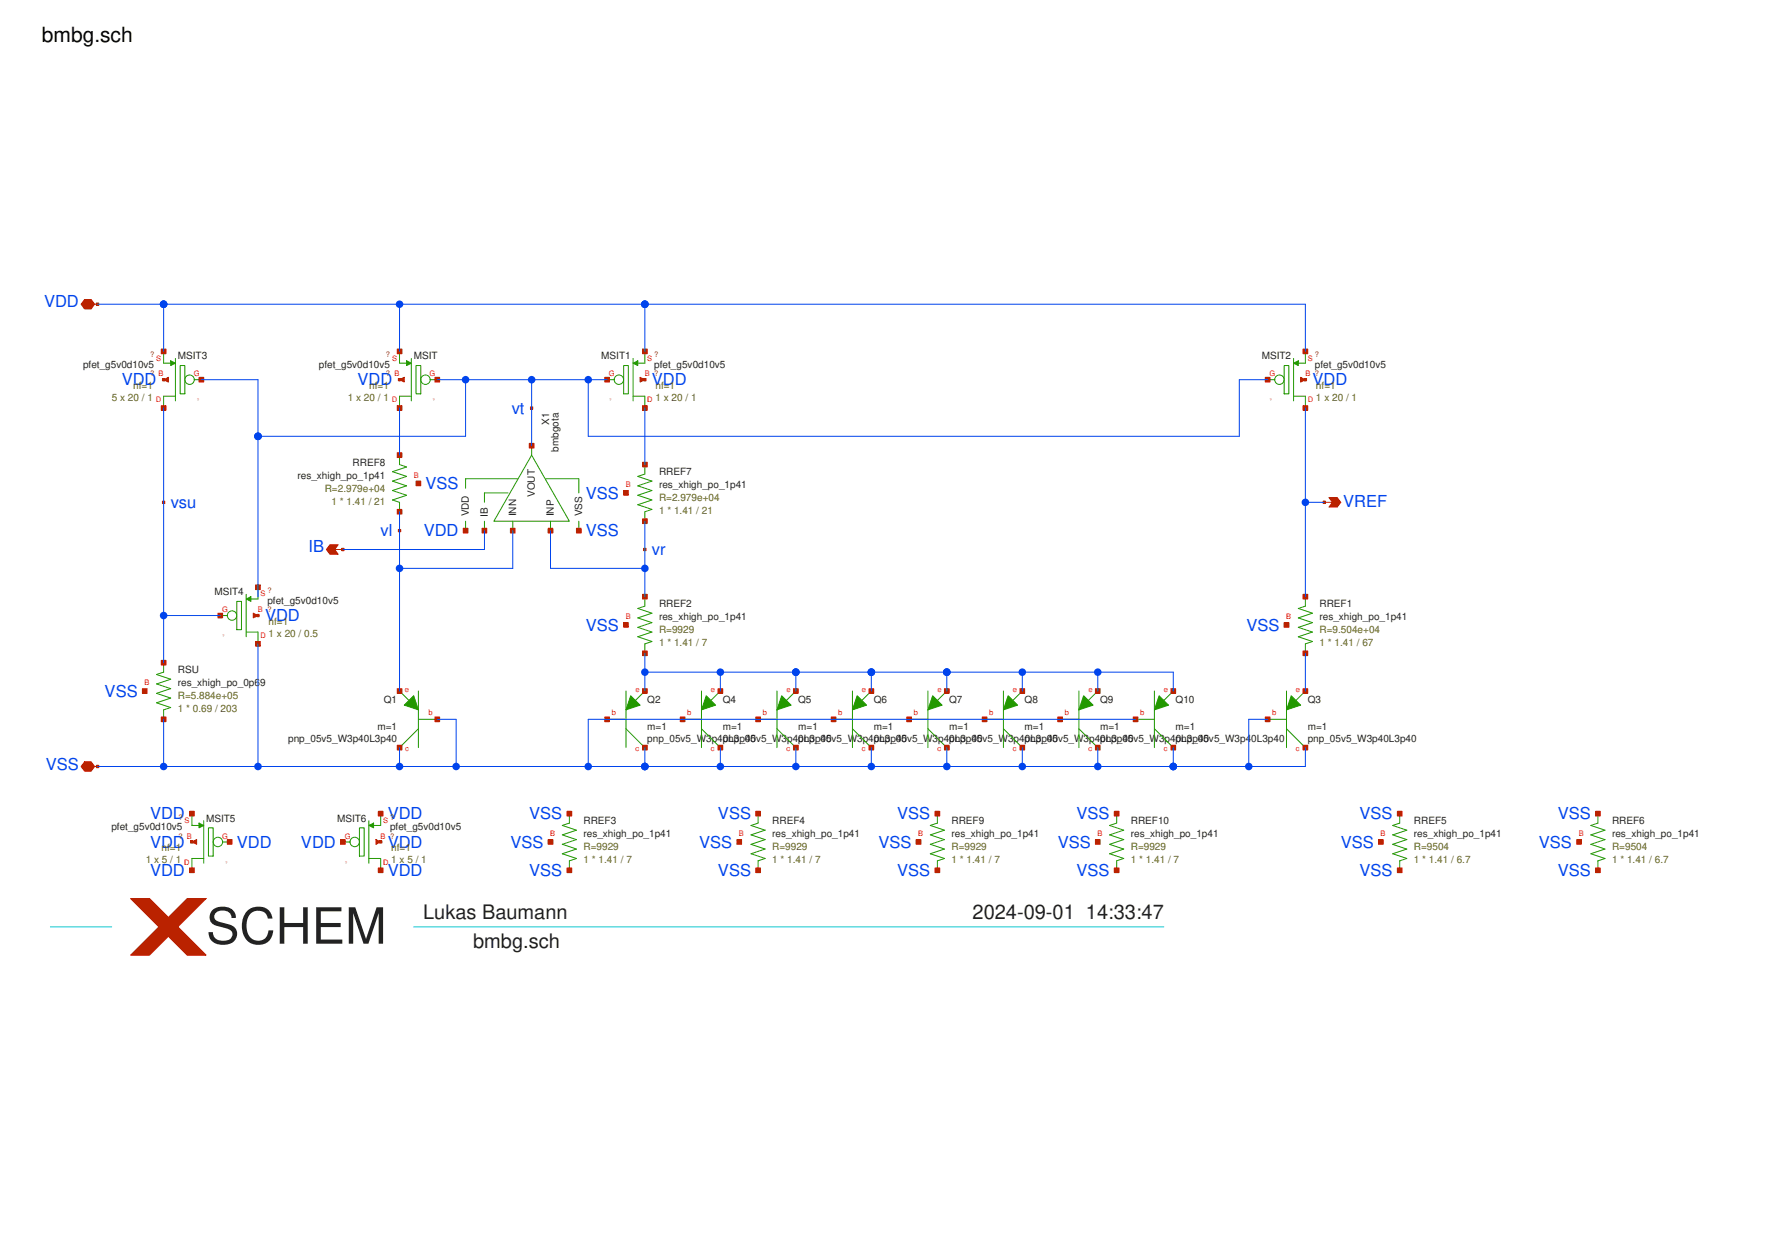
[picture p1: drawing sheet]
<svg xmlns="http://www.w3.org/2000/svg" width="297mm" height="210mm" viewBox="0 0 297 210" stroke-linecap="round" stroke-linejoin="round" font-family="sans-serif">
<path d="M67.2 59.1v2h1.2M69.2 66.7h-2v2M69.2 60.3v7.2M72.4 63.9h1.2" fill="none" stroke="#229800" stroke-width=".17"/>
<path d="M68.4 60.7l.8 .4-.8 .4z" fill="#229800"/>
<g fill="none" stroke="#229800" stroke-width=".17">
<path d="M68.4 60.7l.8 .4-.8 .4zM70 61.5h.8v4.8h-.8zM67.2 116.3l1.6 1.6M70.4 116.3v9.5M70.4 121.1h3.2M70.4 122.7l-3.2 3.1"/>
<circle cx="71.6" cy="63.9" r=".79"/>
</g>
<path d="M68 118.7l1.6-1.6 .8 2.4z" fill="#229800"/>
<path d="M68 118.7l1.6-1.6 .8 2.4zM105.4 116.3v9.5M108.5 116.3l-1.6 1.6M102.2 121.1h3.2M105.4 122.7l3.1 3.1" fill="none" stroke="#229800" stroke-width=".17"/>
<path d="M106.1 117.1l1.6 1.6-2.3 .8z" fill="#229800"/>
<g fill="none" stroke="#229800" stroke-width=".17">
<path d="M108.5 59.1v2h-1.2M89.5 76.6l6.3 11.1h-12.7zM89.5 75v1.6M102.2 63.9h1.2M106.5 66.7h2v2M106.5 60.3v7.2M78.4 87.7v1.6M81.5 87.7v1.6M85.5 83h-4v1.6M86.3 87.7v1.6M87.1 80.6h-8.7v1.6M91.9 80.6h5.5v2.4"/>
<path d="M92.6 87.7v1.6M97.4 87.7v1.6M106.1 117.1l1.6 1.6-2.3 .8z"/>
</g>
<path d="M106.5 61.1l.8-.4v.8z" fill="#229800"/>
<g fill="none" stroke="#229800" stroke-width=".17">
<path d="M105 61.5h.7v4.8h-.7zM106.5 61.1l.8-.4v.8zM216.5 116.3v9.5M219.7 116.3l-1.6 1.6M213.3 121.1h3.2M216.5 122.7l3.2 3.1"/>
<circle cx="104.2" cy="63.9" r=".79"/>
</g>
<path d="M217.3 117.1l1.6 1.6-2.4 .8z" fill="#229800"/>
<path d="M219.7 59.1v2h-1.2M213.3 63.9h1.2M217.7 66.7h2v2M217.7 60.3v7.2M217.3 117.1l1.6 1.6-2.4 .8z" fill="none" stroke="#229800" stroke-width=".17"/>
<path d="M217.7 61.1l.8-.4v.8z" fill="#229800"/>
<g fill="none" stroke="#229800" stroke-width=".17">
<path d="M216.1 61.5h.8v4.8h-.8zM217.7 61.1l.8-.4v.8zM118.1 116.3v9.5M121.2 116.3l-1.6 1.6M114.9 121.1h3.2M118.1 122.7l3.1 3.1"/>
<circle cx="215.3" cy="63.9" r=".79"/>
</g>
<path d="M118.8 117.1l1.6 1.6-2.3 .8z" fill="#229800"/>
<path d="M118.8 117.1l1.6 1.6-2.3 .8zM130.8 116.3v9.5M133.9 116.3l-1.6 1.6M127.6 121.1h3.2M130.8 122.7l3.1 3.1" fill="none" stroke="#229800" stroke-width=".17"/>
<path d="M131.6 117.1l1.5 1.6-2.3 .8z" fill="#229800"/>
<path d="M131.6 117.1l1.5 1.6-2.3 .8zM143.5 116.3v9.5M146.6 116.3l-1.5 1.6M140.3 121.1h3.2M143.5 122.7l3.1 3.1" fill="none" stroke="#229800" stroke-width=".17"/>
<path d="M144.3 117.1l1.5 1.6-2.3 .8z" fill="#229800"/>
<path d="M144.3 117.1l1.5 1.6-2.3 .8zM156.2 116.3v9.5M159.3 116.3l-1.5 1.6M153 121.1h3.2M156.2 122.7l3.1 3.1" fill="none" stroke="#229800" stroke-width=".17"/>
<path d="M157 117.1l1.5 1.6-2.3 .8z" fill="#229800"/>
<path d="M157 117.1l1.5 1.6-2.3 .8zM168.9 116.3v9.5M172 116.3l-1.5 1.6M165.7 121.1h3.2M168.9 122.7l3.1 3.1" fill="none" stroke="#229800" stroke-width=".17"/>
<path d="M169.7 117.1l1.6 1.6-2.4 .8z" fill="#229800"/>
<path d="M169.7 117.1l1.6 1.6-2.4 .8zM181.6 116.3v9.5M184.8 116.3l-1.6 1.6M178.4 121.1h3.2M181.6 122.7l3.2 3.1" fill="none" stroke="#229800" stroke-width=".17"/>
<path d="M182.4 117.1l1.6 1.6-2.4 .8z" fill="#229800"/>
<path d="M182.4 117.1l1.6 1.6-2.4 .8zM194.3 116.3v9.5M197.5 116.3l-1.6 1.6M191.1 121.1h3.2M194.3 122.7l3.2 3.1" fill="none" stroke="#229800" stroke-width=".17"/>
<path d="M195.1 117.1l1.6 1.6-2.4 .8z" fill="#229800"/>
<path d="M27.5 59.1v2h1.2M29.5 66.7h-2v2M29.5 60.3v7.2M32.7 63.9h1.2M27.5 111.6v1.5l-1.2 .4 2.4 .8-2.4 .8 2.4 .8-2.4 .8 2.4 .8-2.4 .8 2.4 .8-1.2 .4v1.6M108.5 100.4v1.6l-1.2 .4 2.4 .8-2.4 .8 2.4 .8-2.4 .8 2.4 .8-2.4 .8 2.4 .8-1.2 .4v1.6M195.1 117.1l1.6 1.6-2.4 .8zM219.7 100.4v1.6l-1.2 .4 2.4 .8-2.4 .8 2.4 .8-2.4 .8 2.4 .8-2.4 .8 2.4 .8-1.2 .4v1.6" fill="none" stroke="#229800" stroke-width=".17"/>
<path d="M28.7 60.7l.8 .4-.8 .4z" fill="#229800"/>
<g fill="none" stroke="#229800" stroke-width=".17">
<path d="M28.7 60.7l.8 .4-.8 .4zM30.3 61.5h.8v4.8h-.8zM43.4 98.8v2h-1.2M37.1 103.6h1.2M41.4 106.4h2v2M41.4 100v7.2"/>
<circle cx="31.9" cy="63.9" r=".79"/>
</g>
<path d="M41.4 100.8l.8-.4v.8z" fill="#229800"/>
<g fill="none" stroke="#229800" stroke-width=".17">
<path d="M39.8 101.2h.8v4.8h-.8zM41.4 100.8l.8-.4v.8zM32.3 137v1.9h1.2M34.3 138.2v7.1M95.8 137v1.5l-1.2 .4 2.4 .8-2.4 .8 2.4 .8-2.4 .8 2.4 .8-2.4 .8 2.4 .8-1.2 .4v1.6M127.6 137v1.5l-1.2 .4 2.4 .8-2.4 .8 2.4 .8-2.4 .8 2.4 .8-2.4 .8 2.4 .8-1.2 .4v1.6M235.6 137v1.5l-1.2 .4 2.4 .8-2.4 .8 2.4 .8-2.4 .8 2.4 .8-2.4 .8 2.4 .8-1.2 .4v1.6M268.9 137v1.5l-1.2 .4 2.4 .8-2.4 .8 2.4 .8-2.4 .8 2.4 .8-2.4 .8 2.4 .8-1.2 .4v1.6M34.3 144.5h-2v2M37.5 141.7h1.2"/>
<circle cx="39.1" cy="103.6" r=".79"/>
</g>
<path d="M33.5 138.5l.8 .4-.8 .4z" fill="#229800"/>
<g fill="none" stroke="#229800" stroke-width=".17">
<path d="M33.5 138.5l.8 .4-.8 .4zM35.1 139.3h.8v4.8h-.8zM62.1 138.2v7.1M64.1 137v1.9h-1.2M57.7 141.7h1.2M62.1 144.5h2v2"/>
<circle cx="36.7" cy="141.7" r=".79"/>
</g>
<path d="M62.1 138.9l.8-.4v.8z" fill="#229800"/>
<g fill="none" stroke="#229800" stroke-width=".17">
<path d="M67.2 76.6v1.6l1.2 .4-2.4 .8 2.4 .8-2.4 .8 2.4 .8-2.4 .8 2.4 .8-2.4 .8 1.2 .4v1.5M108.5 78.2v1.6l-1.2 .4 2.4 .8-2.4 .8 2.4 .8-2.4 .8 2.4 .8-2.4 .8 2.4 .7-1.2 .4v1.6M60.5 139.3h.8v4.8h-.8zM62.1 138.9l.8-.4v.8zM157.8 137v1.5l-1.2 .4 2.3 .8-2.3 .8 2.3 .8-2.3 .8 2.3 .8-2.3 .8 2.3 .8-1.1 .4v1.6M187.9 137v1.5l-1.2 .4 2.4 .8-2.4 .8 2.4 .8-2.4 .8 2.4 .8-2.4 .8 2.4 .8-1.2 .4v1.6"/>
<circle cx="59.7" cy="141.7" r=".79"/>
</g>
<path d="M22 151.3h3.2l3.1 3.1 3.2-3.1h3.2l-4.8 4.7 4.8 4.8h-3.2l-3.2-3.2-3.1 3.2h-3.2l4.7-4.8z" fill="#ba2200"/>
<path d="M15.9 129h.5M22 151.3h3.2l3.1 3.1 3.2-3.1h3.2l-4.8 4.7 4.8 4.8h-3.2l-3.2-3.2-3.1 3.2h-3.2l4.7-4.8z" fill="none" stroke="#ba2200" stroke-width=".17"/>
<path d="M14.2 128.2h1.1l.6 .8-.6 .8h-1.1l-.6-.8z" fill="#ba2200"/>
<path d="M14.2 128.2h1.1l.6 .8-.6 .8h-1.1l-.6-.8zM16.2 128.8h.4v.4h-.4z" fill="none" stroke="#ba2200" stroke-width=".17"/>
<path d="M16.2 128.8h.4v.4h-.4z" fill="#ba2200"/>
<path d="M15.9 51.2h.5" fill="none" stroke="#ba2200" stroke-width=".17"/>
<path d="M14.2 50.4h1.1l.6 .8-.6 .8h-1.1l-.6-.8z" fill="#ba2200"/>
<path d="M14.2 50.4h1.1l.6 .8-.6 .8h-1.1l-.6-.8zM16.2 51h.4v.4h-.4z" fill="none" stroke="#ba2200" stroke-width=".17"/>
<path d="M16.2 51h.4v.4h-.4z" fill="#ba2200"/>
<path d="M222.9 84.6h1.4" fill="none" stroke="#ba2200" stroke-width=".17"/>
<path d="M223.7 83.8h1.3l.6 .8-.6 .8h-1.3l.6-.8z" fill="#ba2200"/>
<path d="M222.7 84.4h.4v.4h-.4zM223.7 83.8h1.3l.6 .8-.6 .8h-1.3l.6-.8z" fill="none" stroke="#ba2200" stroke-width=".17"/>
<g fill="#ba2200">
<path d="M222.7 84.4h.4v.4h-.4z"/>
<path d="M67.2 63.9l.8-.4v.8z"/>
</g>
<path d="M66.8 68.3h.8v.8h-.8zM67.2 63.9l.8-.4v.8z" fill="none" stroke="#ba2200" stroke-width=".17"/>
<path d="M66.8 68.3h.8v.8h-.8z" fill="#ba2200"/>
<path d="M73.2 63.5h.8v.8h-.8z" fill="none" stroke="#ba2200" stroke-width=".17"/>
<path d="M73.2 63.5h.8v.8h-.8z" fill="#ba2200"/>
<path d="M66.8 58.8h.8v.7h-.8z" fill="none" stroke="#ba2200" stroke-width=".17"/>
<path d="M66.8 58.8h.8v.7h-.8z" fill="#ba2200"/>
<path d="M67.2 63.9h.1" fill="none" stroke="#ba2200" stroke-width=".17"/>
<path d="M67 63.7h.4v.4h-.4z" fill="none" stroke="#ba2200" stroke-width=".17"/>
<path d="M67 63.7h.4v.4h-.4z" fill="#ba2200"/>
<path d="M66.8 125.4h.8v.8h-.8z" fill="none" stroke="#ba2200" stroke-width=".17"/>
<path d="M66.8 125.4h.8v.8h-.8z" fill="#ba2200"/>
<path d="M73.2 120.7h.8v.8h-.8z" fill="none" stroke="#ba2200" stroke-width=".17"/>
<path d="M73.2 120.7h.8v.8h-.8z" fill="#ba2200"/>
<path d="M66.8 115.9h.8v.8h-.8z" fill="none" stroke="#ba2200" stroke-width=".17"/>
<path d="M66.8 115.9h.8v.8h-.8z" fill="#ba2200"/>
<path d="M108.1 125.4h.8v.8h-.8z" fill="none" stroke="#ba2200" stroke-width=".17"/>
<path d="M108.1 125.4h.8v.8h-.8z" fill="#ba2200"/>
<path d="M101.8 120.7h.8v.8h-.8z" fill="none" stroke="#ba2200" stroke-width=".17"/>
<path d="M101.8 120.7h.8v.8h-.8z" fill="#ba2200"/>
<path d="M108.1 115.9h.8v.8h-.8z" fill="none" stroke="#ba2200" stroke-width=".17"/>
<path d="M108.1 115.9h.8v.8h-.8z" fill="#ba2200"/>
<path d="M78 88.9h.8v.8h-.8z" fill="none" stroke="#ba2200" stroke-width=".17"/>
<path d="M78 88.9h.8v.8h-.8z" fill="#ba2200"/>
<path d="M97 88.9h.8v.8h-.8z" fill="none" stroke="#ba2200" stroke-width=".17"/>
<path d="M97 88.9h.8v.8h-.8z" fill="#ba2200"/>
<path d="M81.1 88.9h.8v.8h-.8z" fill="none" stroke="#ba2200" stroke-width=".17"/>
<path d="M81.1 88.9h.8v.8h-.8z" fill="#ba2200"/>
<path d="M89.1 74.6h.8v.8h-.8z" fill="none" stroke="#ba2200" stroke-width=".17"/>
<path d="M89.1 74.6h.8v.8h-.8z" fill="#ba2200"/>
<path d="M85.9 88.9h.8v.8h-.8z" fill="none" stroke="#ba2200" stroke-width=".17"/>
<path d="M85.9 88.9h.8v.8h-.8z" fill="#ba2200"/>
<path d="M92.2 88.9h.8v.8h-.8z" fill="none" stroke="#ba2200" stroke-width=".17"/>
<path d="M92.2 88.9h.8v.8h-.8z" fill="#ba2200"/>
<path d="M78.2 89.1h.4v.4h-.4z" fill="none" stroke="#ba2200" stroke-width=".17"/>
<path d="M78.2 89.1h.4v.4h-.4z" fill="#ba2200"/>
<path d="M97.2 89.1h.4v.4h-.4z" fill="none" stroke="#ba2200" stroke-width=".17"/>
<g fill="#ba2200">
<path d="M97.2 89.1h.4v.4h-.4z"/>
<path d="M107.7 63.5l.8 .4-.8 .4z"/>
</g>
<path d="M107.7 63.5l.8 .4-.8 .4zM108.1 68.3h.8v.8h-.8z" fill="none" stroke="#ba2200" stroke-width=".17"/>
<path d="M108.1 68.3h.8v.8h-.8z" fill="#ba2200"/>
<path d="M101.8 63.5h.8v.8h-.8z" fill="none" stroke="#ba2200" stroke-width=".17"/>
<path d="M101.8 63.5h.8v.8h-.8z" fill="#ba2200"/>
<path d="M108.1 58.8h.8v.7h-.8z" fill="none" stroke="#ba2200" stroke-width=".17"/>
<path d="M108.1 58.8h.8v.7h-.8z" fill="#ba2200"/>
<path d="M108.5 63.9h.1" fill="none" stroke="#ba2200" stroke-width=".17"/>
<path d="M108.3 63.7h.4v.4h-.4z" fill="none" stroke="#ba2200" stroke-width=".17"/>
<path d="M108.3 63.7h.4v.4h-.4z" fill="#ba2200"/>
<path d="M219.3 125.4h.8v.8h-.8z" fill="none" stroke="#ba2200" stroke-width=".17"/>
<path d="M219.3 125.4h.8v.8h-.8z" fill="#ba2200"/>
<path d="M212.9 120.7h.8v.8h-.8z" fill="none" stroke="#ba2200" stroke-width=".17"/>
<path d="M212.9 120.7h.8v.8h-.8z" fill="#ba2200"/>
<path d="M219.3 115.9h.8v.8h-.8z" fill="none" stroke="#ba2200" stroke-width=".17"/>
<g fill="#ba2200">
<path d="M219.3 115.9h.8v.8h-.8z"/>
<path d="M218.9 63.5l.8 .4-.8 .4z"/>
</g>
<path d="M218.9 63.5l.8 .4-.8 .4zM219.3 68.3h.8v.8h-.8z" fill="none" stroke="#ba2200" stroke-width=".17"/>
<path d="M219.3 68.3h.8v.8h-.8z" fill="#ba2200"/>
<path d="M212.9 63.5h.8v.8h-.8z" fill="none" stroke="#ba2200" stroke-width=".17"/>
<path d="M212.9 63.5h.8v.8h-.8z" fill="#ba2200"/>
<path d="M219.3 58.8h.8v.7h-.8z" fill="none" stroke="#ba2200" stroke-width=".17"/>
<path d="M219.3 58.8h.8v.7h-.8z" fill="#ba2200"/>
<path d="M219.7 63.9h.1" fill="none" stroke="#ba2200" stroke-width=".17"/>
<path d="M219.5 63.7h.4v.4h-.4z" fill="none" stroke="#ba2200" stroke-width=".17"/>
<path d="M219.5 63.7h.4v.4h-.4z" fill="#ba2200"/>
<path d="M120.8 125.4h.8v.8h-.8z" fill="none" stroke="#ba2200" stroke-width=".17"/>
<path d="M120.8 125.4h.8v.8h-.8z" fill="#ba2200"/>
<path d="M114.5 120.7h.8v.8h-.8z" fill="none" stroke="#ba2200" stroke-width=".17"/>
<path d="M114.5 120.7h.8v.8h-.8z" fill="#ba2200"/>
<path d="M120.8 115.9h.8v.8h-.8z" fill="none" stroke="#ba2200" stroke-width=".17"/>
<path d="M120.8 115.9h.8v.8h-.8z" fill="#ba2200"/>
<path d="M133.5 125.4h.8v.8h-.8z" fill="none" stroke="#ba2200" stroke-width=".17"/>
<path d="M133.5 125.4h.8v.8h-.8z" fill="#ba2200"/>
<path d="M127.2 120.7h.8v.8h-.8z" fill="none" stroke="#ba2200" stroke-width=".17"/>
<path d="M127.2 120.7h.8v.8h-.8z" fill="#ba2200"/>
<path d="M133.5 115.9h.8v.8h-.8z" fill="none" stroke="#ba2200" stroke-width=".17"/>
<path d="M133.5 115.9h.8v.8h-.8z" fill="#ba2200"/>
<path d="M146.2 125.4h.8v.8h-.8z" fill="none" stroke="#ba2200" stroke-width=".17"/>
<path d="M146.2 125.4h.8v.8h-.8z" fill="#ba2200"/>
<path d="M139.9 120.7h.8v.8h-.8z" fill="none" stroke="#ba2200" stroke-width=".17"/>
<path d="M139.9 120.7h.8v.8h-.8z" fill="#ba2200"/>
<path d="M146.2 115.9h.8v.8h-.8z" fill="none" stroke="#ba2200" stroke-width=".17"/>
<path d="M146.2 115.9h.8v.8h-.8z" fill="#ba2200"/>
<path d="M158.9 125.4h.8v.8h-.8z" fill="none" stroke="#ba2200" stroke-width=".17"/>
<path d="M158.9 125.4h.8v.8h-.8z" fill="#ba2200"/>
<path d="M152.6 120.7h.8v.8h-.8z" fill="none" stroke="#ba2200" stroke-width=".17"/>
<path d="M152.6 120.7h.8v.8h-.8z" fill="#ba2200"/>
<path d="M158.9 115.9h.8v.8h-.8z" fill="none" stroke="#ba2200" stroke-width=".17"/>
<path d="M158.9 115.9h.8v.8h-.8z" fill="#ba2200"/>
<path d="M171.6 125.4h.8v.8h-.8z" fill="none" stroke="#ba2200" stroke-width=".17"/>
<path d="M171.6 125.4h.8v.8h-.8z" fill="#ba2200"/>
<path d="M165.3 120.7h.8v.8h-.8z" fill="none" stroke="#ba2200" stroke-width=".17"/>
<path d="M165.3 120.7h.8v.8h-.8z" fill="#ba2200"/>
<path d="M171.6 115.9h.8v.8h-.8z" fill="none" stroke="#ba2200" stroke-width=".17"/>
<path d="M171.6 115.9h.8v.8h-.8z" fill="#ba2200"/>
<path d="M184.4 125.4h.7v.8h-.7z" fill="none" stroke="#ba2200" stroke-width=".17"/>
<path d="M184.4 125.4h.7v.8h-.7z" fill="#ba2200"/>
<path d="M178 120.7h.8v.8h-.8z" fill="none" stroke="#ba2200" stroke-width=".17"/>
<path d="M178 120.7h.8v.8h-.8z" fill="#ba2200"/>
<path d="M184.4 115.9h.7v.8h-.7z" fill="none" stroke="#ba2200" stroke-width=".17"/>
<path d="M184.4 115.9h.7v.8h-.7z" fill="#ba2200"/>
<path d="M197.1 125.4h.8v.8h-.8z" fill="none" stroke="#ba2200" stroke-width=".17"/>
<path d="M197.1 125.4h.8v.8h-.8z" fill="#ba2200"/>
<path d="M190.7 120.7h.8v.8h-.8z" fill="none" stroke="#ba2200" stroke-width=".17"/>
<path d="M190.7 120.7h.8v.8h-.8z" fill="#ba2200"/>
<path d="M197.1 115.9h.8v.8h-.8z" fill="none" stroke="#ba2200" stroke-width=".17"/>
<path d="M197.1 115.9h.8v.8h-.8z" fill="#ba2200"/>
<path d="M56.3 92.5h1.4" fill="none" stroke="#ba2200" stroke-width=".17"/>
<path d="M55.5 91.7h1.4l-.6 .8 .6 .8h-1.4l-.6-.8z" fill="#ba2200"/>
<path d="M55.5 91.7h1.4l-.6 .8 .6 .8h-1.4l-.6-.8zM57.5 92.3h.4v.4h-.4z" fill="none" stroke="#ba2200" stroke-width=".17"/>
<path d="M57.5 92.3h.4v.4h-.4z" fill="#ba2200"/>
<path d="M108.3 92.3h.4v.4h-.4z" fill="none" stroke="#ba2200" stroke-width=".17"/>
<path d="M108.3 92.3h.4v.4h-.4z" fill="#ba2200"/>
<path d="M67 89.1h.4v.4h-.4z" fill="none" stroke="#ba2200" stroke-width=".17"/>
<path d="M67 89.1h.4v.4h-.4z" fill="#ba2200"/>
<path d="M89.3 68.5h.4v.4h-.4z" fill="none" stroke="#ba2200" stroke-width=".17"/>
<path d="M89.3 68.5h.4v.4h-.4z" fill="#ba2200"/>
<path d="M219.3 109.6h.8v.8h-.8z" fill="none" stroke="#ba2200" stroke-width=".17"/>
<path d="M219.3 109.6h.8v.8h-.8z" fill="#ba2200"/>
<path d="M219.3 100h.8v.8h-.8z" fill="none" stroke="#ba2200" stroke-width=".17"/>
<path d="M219.3 100h.8v.8h-.8z" fill="#ba2200"/>
<path d="M216.1 104.8h.8v.8h-.8z" fill="none" stroke="#ba2200" stroke-width=".17"/>
<path d="M216.1 104.8h.8v.8h-.8z" fill="#ba2200"/>
<path d="M108.1 109.6h.8v.8h-.8z" fill="none" stroke="#ba2200" stroke-width=".17"/>
<path d="M108.1 109.6h.8v.8h-.8z" fill="#ba2200"/>
<path d="M108.1 100h.8v.8h-.8z" fill="none" stroke="#ba2200" stroke-width=".17"/>
<path d="M108.1 100h.8v.8h-.8z" fill="#ba2200"/>
<path d="M105 104.8h.7v.8h-.7z" fill="none" stroke="#ba2200" stroke-width=".17"/>
<path d="M105 104.8h.7v.8h-.7z" fill="#ba2200"/>
<path d="M105.2 105h.3v.4h-.3z" fill="none" stroke="#ba2200" stroke-width=".17"/>
<path d="M105.2 105h.3v.4h-.3z" fill="#ba2200"/>
<path d="M216.3 105h.4v.4h-.4z" fill="none" stroke="#ba2200" stroke-width=".17"/>
<path d="M216.3 105h.4v.4h-.4z" fill="#ba2200"/>
<path d="M27.1 120.7h.8v.8h-.8z" fill="none" stroke="#ba2200" stroke-width=".17"/>
<path d="M27.1 120.7h.8v.8h-.8z" fill="#ba2200"/>
<path d="M27.1 111.2h.8v.8h-.8z" fill="none" stroke="#ba2200" stroke-width=".17"/>
<path d="M27.1 111.2h.8v.8h-.8z" fill="#ba2200"/>
<path d="M24 115.9h.8v.8h-.8z" fill="none" stroke="#ba2200" stroke-width=".17"/>
<path d="M24 115.9h.8v.8h-.8z" fill="#ba2200"/>
<path d="M24.2 116.1h.4v.4h-.4z" fill="none" stroke="#ba2200" stroke-width=".17"/>
<g fill="#ba2200">
<path d="M24.2 116.1h.4v.4h-.4z"/>
<path d="M27.5 63.9l.8-.4v.8z"/>
</g>
<path d="M27.1 68.3h.8v.8h-.8zM27.5 63.9l.8-.4v.8z" fill="none" stroke="#ba2200" stroke-width=".17"/>
<path d="M27.1 68.3h.8v.8h-.8z" fill="#ba2200"/>
<path d="M33.5 63.5h.8v.8h-.8z" fill="none" stroke="#ba2200" stroke-width=".17"/>
<path d="M33.5 63.5h.8v.8h-.8z" fill="#ba2200"/>
<path d="M27.1 58.8h.8v.7h-.8z" fill="none" stroke="#ba2200" stroke-width=".17"/>
<path d="M27.1 58.8h.8v.7h-.8z" fill="#ba2200"/>
<path d="M27.5 63.9h.1" fill="none" stroke="#ba2200" stroke-width=".17"/>
<path d="M27.3 63.7h.4v.4h-.4z" fill="none" stroke="#ba2200" stroke-width=".17"/>
<g fill="#ba2200">
<path d="M27.3 63.7h.4v.4h-.4z"/>
<path d="M42.6 103.2l.8 .4-.8 .4z"/>
</g>
<path d="M42.6 103.2l.8 .4-.8 .4zM43 108h.8v.8h-.8z" fill="none" stroke="#ba2200" stroke-width=".17"/>
<path d="M43 108h.8v.8h-.8z" fill="#ba2200"/>
<path d="M36.7 103.2h.8v.8h-.8z" fill="none" stroke="#ba2200" stroke-width=".17"/>
<path d="M36.7 103.2h.8v.8h-.8z" fill="#ba2200"/>
<path d="M43 98.5h.8v.7h-.8z" fill="none" stroke="#ba2200" stroke-width=".17"/>
<path d="M43 98.5h.8v.7h-.8z" fill="#ba2200"/>
<path d="M43.4 103.6h.1" fill="none" stroke="#ba2200" stroke-width=".17"/>
<path d="M43.2 103.4h.4v.4h-.4z" fill="none" stroke="#ba2200" stroke-width=".17"/>
<path d="M43.2 103.4h.4v.4h-.4z" fill="#ba2200"/>
<path d="M27.3 84.4h.4v.4h-.4z" fill="none" stroke="#ba2200" stroke-width=".17"/>
<path d="M27.3 84.4h.4v.4h-.4z" fill="#ba2200"/>
<path d="M95.4 146.1h.8v.8h-.8z" fill="none" stroke="#ba2200" stroke-width=".17"/>
<path d="M95.4 146.1h.8v.8h-.8z" fill="#ba2200"/>
<path d="M95.4 136.6h.8v.8h-.8z" fill="none" stroke="#ba2200" stroke-width=".17"/>
<path d="M95.4 136.6h.8v.8h-.8z" fill="#ba2200"/>
<path d="M92.2 141.3h.8v.8h-.8z" fill="none" stroke="#ba2200" stroke-width=".17"/>
<path d="M92.2 141.3h.8v.8h-.8z" fill="#ba2200"/>
<path d="M127.2 146.1h.8v.8h-.8z" fill="none" stroke="#ba2200" stroke-width=".17"/>
<path d="M127.2 146.1h.8v.8h-.8z" fill="#ba2200"/>
<path d="M127.2 136.6h.8v.8h-.8z" fill="none" stroke="#ba2200" stroke-width=".17"/>
<path d="M127.2 136.6h.8v.8h-.8z" fill="#ba2200"/>
<path d="M124 141.3h.8v.8h-.8z" fill="none" stroke="#ba2200" stroke-width=".17"/>
<path d="M124 141.3h.8v.8h-.8z" fill="#ba2200"/>
<path d="M92.4 141.5h.4v.4h-.4z" fill="none" stroke="#ba2200" stroke-width=".17"/>
<path d="M92.4 141.5h.4v.4h-.4z" fill="#ba2200"/>
<path d="M95.6 136.8h.4v.4h-.4z" fill="none" stroke="#ba2200" stroke-width=".17"/>
<path d="M95.6 136.8h.4v.4h-.4z" fill="#ba2200"/>
<path d="M95.6 146.3h.4v.4h-.4z" fill="none" stroke="#ba2200" stroke-width=".17"/>
<path d="M95.6 146.3h.4v.4h-.4z" fill="#ba2200"/>
<path d="M124.2 141.5h.4v.4h-.4z" fill="none" stroke="#ba2200" stroke-width=".17"/>
<path d="M124.2 141.5h.4v.4h-.4z" fill="#ba2200"/>
<path d="M127.4 136.8h.4v.4h-.4z" fill="none" stroke="#ba2200" stroke-width=".17"/>
<path d="M127.4 136.8h.4v.4h-.4z" fill="#ba2200"/>
<path d="M127.4 146.3h.4v.4h-.4z" fill="none" stroke="#ba2200" stroke-width=".17"/>
<path d="M127.4 146.3h.4v.4h-.4z" fill="#ba2200"/>
<path d="M235.2 146.1h.8v.8h-.8z" fill="none" stroke="#ba2200" stroke-width=".17"/>
<path d="M235.2 146.1h.8v.8h-.8z" fill="#ba2200"/>
<path d="M235.2 136.6h.8v.8h-.8z" fill="none" stroke="#ba2200" stroke-width=".17"/>
<path d="M235.2 136.6h.8v.8h-.8z" fill="#ba2200"/>
<path d="M232 141.3h.8v.8h-.8z" fill="none" stroke="#ba2200" stroke-width=".17"/>
<path d="M232 141.3h.8v.8h-.8z" fill="#ba2200"/>
<path d="M268.5 146.1h.8v.8h-.8z" fill="none" stroke="#ba2200" stroke-width=".17"/>
<path d="M268.5 146.1h.8v.8h-.8z" fill="#ba2200"/>
<path d="M268.5 136.6h.8v.8h-.8z" fill="none" stroke="#ba2200" stroke-width=".17"/>
<path d="M268.5 136.6h.8v.8h-.8z" fill="#ba2200"/>
<path d="M265.3 141.3h.8v.8h-.8z" fill="none" stroke="#ba2200" stroke-width=".17"/>
<path d="M265.3 141.3h.8v.8h-.8z" fill="#ba2200"/>
<path d="M235.4 136.8h.4v.4h-.4z" fill="none" stroke="#ba2200" stroke-width=".17"/>
<path d="M235.4 136.8h.4v.4h-.4z" fill="#ba2200"/>
<path d="M232.2 141.5h.4v.4h-.4z" fill="none" stroke="#ba2200" stroke-width=".17"/>
<path d="M232.2 141.5h.4v.4h-.4z" fill="#ba2200"/>
<path d="M235.4 146.3h.4v.4h-.4z" fill="none" stroke="#ba2200" stroke-width=".17"/>
<path d="M235.4 146.3h.4v.4h-.4z" fill="#ba2200"/>
<path d="M268.7 136.8h.4v.4h-.4z" fill="none" stroke="#ba2200" stroke-width=".17"/>
<path d="M268.7 136.8h.4v.4h-.4z" fill="#ba2200"/>
<path d="M265.5 141.5h.4v.4h-.4z" fill="none" stroke="#ba2200" stroke-width=".17"/>
<path d="M265.5 141.5h.4v.4h-.4z" fill="#ba2200"/>
<path d="M268.7 146.3h.4v.4h-.4z" fill="none" stroke="#ba2200" stroke-width=".17"/>
<g fill="#ba2200">
<path d="M268.7 146.3h.4v.4h-.4z"/>
<path d="M32.3 141.7l.8-.4v.8z"/>
</g>
<path d="M31.9 146.1h.8v.8h-.8zM32.3 141.7l.8-.4v.8z" fill="none" stroke="#ba2200" stroke-width=".17"/>
<path d="M31.9 146.1h.8v.8h-.8z" fill="#ba2200"/>
<path d="M38.3 141.3h.8v.8h-.8z" fill="none" stroke="#ba2200" stroke-width=".17"/>
<path d="M38.3 141.3h.8v.8h-.8z" fill="#ba2200"/>
<path d="M31.9 136.6h.8v.8h-.8z" fill="none" stroke="#ba2200" stroke-width=".17"/>
<path d="M31.9 136.6h.8v.8h-.8z" fill="#ba2200"/>
<path d="M32.3 141.7h.1" fill="none" stroke="#ba2200" stroke-width=".17"/>
<path d="M32.1 146.3h.4v.4h-.4z" fill="none" stroke="#ba2200" stroke-width=".17"/>
<path d="M32.1 146.3h.4v.4h-.4z" fill="#ba2200"/>
<path d="M32.1 141.5h.4v.4h-.4z" fill="none" stroke="#ba2200" stroke-width=".17"/>
<path d="M32.1 141.5h.4v.4h-.4z" fill="#ba2200"/>
<path d="M32.1 136.8h.4v.4h-.4z" fill="none" stroke="#ba2200" stroke-width=".17"/>
<path d="M32.1 136.8h.4v.4h-.4z" fill="#ba2200"/>
<path d="M38.5 141.5h.4v.4h-.4z" fill="none" stroke="#ba2200" stroke-width=".17"/>
<g fill="#ba2200">
<path d="M38.5 141.5h.4v.4h-.4z"/>
<path d="M63.3 141.3l.8 .4-.8 .4z"/>
</g>
<path d="M63.3 141.3l.8 .4-.8 .4zM63.7 146.1h.8v.8h-.8z" fill="none" stroke="#ba2200" stroke-width=".17"/>
<path d="M63.7 146.1h.8v.8h-.8z" fill="#ba2200"/>
<path d="M57.3 141.3h.8v.8h-.8z" fill="none" stroke="#ba2200" stroke-width=".17"/>
<path d="M57.3 141.3h.8v.8h-.8z" fill="#ba2200"/>
<path d="M63.7 136.6h.8v.8h-.8z" fill="none" stroke="#ba2200" stroke-width=".17"/>
<path d="M63.7 136.6h.8v.8h-.8z" fill="#ba2200"/>
<path d="M64 141.7h.1" fill="none" stroke="#ba2200" stroke-width=".17"/>
<path d="M63.9 141.5h.4v.4h-.4z" fill="none" stroke="#ba2200" stroke-width=".17"/>
<path d="M63.9 141.5h.4v.4h-.4z" fill="#ba2200"/>
<path d="M63.9 136.8h.4v.4h-.4z" fill="none" stroke="#ba2200" stroke-width=".17"/>
<path d="M63.9 136.8h.4v.4h-.4z" fill="#ba2200"/>
<path d="M63.9 146.3h.4v.4h-.4z" fill="none" stroke="#ba2200" stroke-width=".17"/>
<path d="M63.9 146.3h.4v.4h-.4z" fill="#ba2200"/>
<path d="M57.5 141.5h.4v.4h-.4z" fill="none" stroke="#ba2200" stroke-width=".17"/>
<path d="M57.5 141.5h.4v.4h-.4z" fill="#ba2200"/>
<path d="M108.1 87.3h.8v.8h-.8z" fill="none" stroke="#ba2200" stroke-width=".17"/>
<path d="M108.1 87.3h.8v.8h-.8z" fill="#ba2200"/>
<path d="M108.1 77.8h.8v.8h-.8z" fill="none" stroke="#ba2200" stroke-width=".17"/>
<path d="M108.1 77.8h.8v.8h-.8z" fill="#ba2200"/>
<path d="M105 82.6h.7v.8h-.7z" fill="none" stroke="#ba2200" stroke-width=".17"/>
<path d="M105 82.6h.7v.8h-.7z" fill="#ba2200"/>
<path d="M66.8 85.7h.8v.8h-.8z" fill="none" stroke="#ba2200" stroke-width=".17"/>
<path d="M66.8 85.7h.8v.8h-.8z" fill="#ba2200"/>
<path d="M66.8 76.2h.8v.8h-.8z" fill="none" stroke="#ba2200" stroke-width=".17"/>
<path d="M66.8 76.2h.8v.8h-.8z" fill="#ba2200"/>
<path d="M70 81h.8v.8h-.8z" fill="none" stroke="#ba2200" stroke-width=".17"/>
<path d="M70 81h.8v.8h-.8z" fill="#ba2200"/>
<path d="M105.2 82.8h.3v.4h-.3z" fill="none" stroke="#ba2200" stroke-width=".17"/>
<path d="M105.2 82.8h.3v.4h-.3z" fill="#ba2200"/>
<path d="M70.2 81.2h.4v.4h-.4z" fill="none" stroke="#ba2200" stroke-width=".17"/>
<path d="M70.2 81.2h.4v.4h-.4z" fill="#ba2200"/>
<path d="M157.4 146.1h.8v.8h-.8z" fill="none" stroke="#ba2200" stroke-width=".17"/>
<path d="M157.4 146.1h.8v.8h-.8z" fill="#ba2200"/>
<path d="M157.4 136.6h.8v.8h-.8z" fill="none" stroke="#ba2200" stroke-width=".17"/>
<path d="M157.4 136.6h.8v.8h-.8z" fill="#ba2200"/>
<path d="M154.2 141.3h.8v.8h-.8z" fill="none" stroke="#ba2200" stroke-width=".17"/>
<path d="M154.2 141.3h.8v.8h-.8z" fill="#ba2200"/>
<path d="M187.5 146.1h.8v.8h-.8z" fill="none" stroke="#ba2200" stroke-width=".17"/>
<path d="M187.5 146.1h.8v.8h-.8z" fill="#ba2200"/>
<path d="M187.5 136.6h.8v.8h-.8z" fill="none" stroke="#ba2200" stroke-width=".17"/>
<path d="M187.5 136.6h.8v.8h-.8z" fill="#ba2200"/>
<path d="M184.4 141.3h.7v.8h-.7z" fill="none" stroke="#ba2200" stroke-width=".17"/>
<path d="M184.4 141.3h.7v.8h-.7z" fill="#ba2200"/>
<path d="M184.6 141.5h.3v.4h-.3z" fill="none" stroke="#ba2200" stroke-width=".17"/>
<path d="M184.6 141.5h.3v.4h-.3z" fill="#ba2200"/>
<path d="M154.4 141.5h.4v.4h-.4z" fill="none" stroke="#ba2200" stroke-width=".17"/>
<path d="M154.4 141.5h.4v.4h-.4z" fill="#ba2200"/>
<path d="M157.6 136.8h.4v.4h-.4z" fill="none" stroke="#ba2200" stroke-width=".17"/>
<path d="M157.6 136.8h.4v.4h-.4z" fill="#ba2200"/>
<path d="M157.6 146.3h.4v.4h-.4z" fill="none" stroke="#ba2200" stroke-width=".17"/>
<path d="M157.6 146.3h.4v.4h-.4z" fill="#ba2200"/>
<path d="M187.7 136.8h.4v.4h-.4z" fill="none" stroke="#ba2200" stroke-width=".17"/>
<path d="M187.7 136.8h.4v.4h-.4z" fill="#ba2200"/>
<path d="M187.7 146.3h.4v.4h-.4z" fill="none" stroke="#ba2200" stroke-width=".17"/>
<path d="M187.7 146.3h.4v.4h-.4z" fill="#ba2200"/>
<path d="M8.5 156h10.3M69.6 156h126.3" fill="none" stroke="#00cbed" stroke-width=".17"/>
<g fill="none" stroke="#0044ed" stroke-width=".17">
<path d="M16.4 51.2h203.3v7.9M27.5 51.2v7.9M67.2 51.2v7.9M108.5 51.2v7.9M27.5 68.7v42.9M33.9 63.9h9.5v36.5M67.2 68.7v7.9M73.6 63.9h28.6M78.4 63.9v9.5h-35M89.5 63.9v11.1M99 63.9v9.5h109.6v-9.5h4.7M108.5 68.7v9.5"/>
<path d="M219.7 68.7v31.7M67.2 86.1v30.2M81.5 89.3v3.2h-23.8M86.3 89.3v6.4h-19.1M92.6 89.3v6.4h15.9M108.5 87.7v12.7M219.7 84.6h3.2M27.5 103.6h9.6M43.4 108.4v20.6M108.5 110v6.3M108.5 113.1h89v3.2M121.2 113.1v3.2"/>
<path d="M133.9 113.1v3.2M146.6 113.1v3.2M159.3 113.1v3.2M172 113.1v3.2M184.8 113.1v3.2M219.7 110v6.3M27.5 121.1v7.9M67.2 125.8v3.2M73.6 121.1h3.2v7.9M108.5 125.8v3.2M121.2 125.8v3.2M133.9 125.8v3.2"/>
<path d="M146.6 125.8v3.2M159.3 125.8v3.2M172 125.8v3.2M184.8 125.8v3.2M191.1 121.1h-92.1v7.9M197.5 125.8v3.2M213.3 121.1h-3.1v7.9M219.7 125.8v3.2h-203.3"/>
</g>
<g fill="#0044ed">
<path d="M43 73a.64 .64 0 0 1 .7-.1 .64 .64 0 0 1 .4 .5h-.7h.7a.64 .64 0 0 1-.9 .6 .64 .64 0 0 1-.2-1z"/>
<path d="M27.1 50.8a.64 .64 0 0 1 .7-.2 .64 .64 0 0 1 .4 .6h-.7h.7a.64 .64 0 0 1-.9 .6 .64 .64 0 0 1-.2-1z"/>
<path d="M108.1 50.8a.64 .64 0 0 1 .7-.2 .64 .64 0 0 1 .4 .6h-.7h.7a.64 .64 0 0 1-.9 .6 .64 .64 0 0 1-.2-1z"/>
<path d="M66.8 50.8a.64 .64 0 0 1 .7-.2 .64 .64 0 0 1 .4 .6h-.7h.7a.64 .64 0 0 1-.9 .6 .64 .64 0 0 1-.2-1z"/>
<path d="M66.8 95.2a.64 .64 0 0 1 .7-.1 .64 .64 0 0 1 .4 .6h-.7h.7a.64 .64 0 0 1-.9 .6 .64 .64 0 0 1-.2-1.1z"/>
<path d="M43 128.6a.64 .64 0 0 1 .7-.2 .64 .64 0 0 1 .4 .6h-.7h.7a.64 .64 0 0 1-.9 .6 .64 .64 0 0 1-.2-1z"/>
<path d="M27.1 103.2a.64 .64 0 0 1 .7-.2 .64 .64 0 0 1 .4 .6h-.7h.7a.64 .64 0 0 1-.9 .6 .64 .64 0 0 1-.2-1z"/>
<path d="M27.1 128.6a.64 .64 0 0 1 .7-.2 .64 .64 0 0 1 .4 .6h-.7h.7a.64 .64 0 0 1-.9 .6 .64 .64 0 0 1-.2-1z"/>
<path d="M108.1 128.6a.64 .64 0 0 1 .7-.2 .64 .64 0 0 1 .4 .6h-.7h.7a.64 .64 0 0 1-.9 .6 .64 .64 0 0 1-.2-1z"/>
<path d="M66.8 128.6a.64 .64 0 0 1 .7-.2 .64 .64 0 0 1 .4 .6h-.7h.7a.64 .64 0 0 1-.9 .6 .64 .64 0 0 1-.2-1z"/>
<path d="M89 63.5a.63 .63 0 0 1 .7-.2 .63 .63 0 0 1 .4 .6h-.6h.6a.64 .64 0 0 1-.9 .6 .64 .64 0 0 1-.2-1z"/>
<path d="M77.9 63.5a.63 .63 0 0 1 .7-.2 .63 .63 0 0 1 .4 .6h-.6h.6a.64 .64 0 0 1-.9 .6 .64 .64 0 0 1-.2-1z"/>
<path d="M98.5 63.5a.64 .64 0 0 1 .7-.2 .64 .64 0 0 1 .4 .6h-.6h.6a.64 .64 0 0 1-.8 .6 .64 .64 0 0 1-.3-1z"/>
<path d="M108.1 95.2a.64 .64 0 0 1 .7-.1 .64 .64 0 0 1 .4 .6h-.7h.7a.64 .64 0 0 1-.9 .6 .64 .64 0 0 1-.2-1.1z"/>
<path d="M133.5 112.7a.63 .63 0 0 1 .7-.1 .63 .63 0 0 1 .4 .5h-.7h.7a.64 .64 0 0 1-.9 .6 .64 .64 0 0 1-.2-1z"/>
<path d="M146.2 112.7a.63 .63 0 0 1 .7-.1 .63 .63 0 0 1 .4 .5h-.7h.7a.64 .64 0 0 1-.9 .6 .64 .64 0 0 1-.2-1z"/>
<path d="M108.1 112.7a.64 .64 0 0 1 .7-.1 .64 .64 0 0 1 .4 .5h-.7h.7a.64 .64 0 0 1-.9 .6 .64 .64 0 0 1-.2-1z"/>
<path d="M98.5 128.6a.64 .64 0 0 1 .7-.2 .64 .64 0 0 1 .4 .6h-.6h.6a.64 .64 0 0 1-.8 .6 .64 .64 0 0 1-.3-1z"/>
<path d="M120.8 128.6a.63 .63 0 0 1 .7-.2 .63 .63 0 0 1 .4 .6h-.7h.7a.64 .64 0 0 1-.9 .6 .64 .64 0 0 1-.2-1z"/>
<path d="M133.5 128.6a.63 .63 0 0 1 .7-.2 .63 .63 0 0 1 .4 .6h-.7h.7a.64 .64 0 0 1-.9 .6 .64 .64 0 0 1-.2-1z"/>
<path d="M120.8 112.7a.63 .63 0 0 1 .7-.1 .63 .63 0 0 1 .4 .5h-.7h.7a.64 .64 0 0 1-.9 .6 .64 .64 0 0 1-.2-1z"/>
<path d="M76.3 128.6a.63 .63 0 0 1 .7-.2 .63 .63 0 0 1 .4 .6h-.6h.6a.64 .64 0 0 1-.9 .6 .64 .64 0 0 1-.2-1z"/>
<path d="M197 128.6a.64 .64 0 0 1 .7-.2 .64 .64 0 0 1 .4 .6h-.6h.6a.64 .64 0 0 1-.9 .6 .64 .64 0 0 1-.2-1z"/>
<path d="M158.9 112.7a.64 .64 0 0 1 .7-.1 .64 .64 0 0 1 .4 .5h-.7h.7a.64 .64 0 0 1-.9 .6 .64 .64 0 0 1-.2-1z"/>
<path d="M146.2 128.6a.63 .63 0 0 1 .7-.2 .63 .63 0 0 1 .4 .6h-.7h.7a.64 .64 0 0 1-.9 .6 .64 .64 0 0 1-.2-1z"/>
<path d="M158.9 128.6a.64 .64 0 0 1 .7-.2 .64 .64 0 0 1 .4 .6h-.7h.7a.64 .64 0 0 1-.9 .6 .64 .64 0 0 1-.2-1z"/>
<path d="M171.6 128.6a.64 .64 0 0 1 .7-.2 .64 .64 0 0 1 .4 .6h-.7h.7a.64 .64 0 0 1-.9 .6 .64 .64 0 0 1-.2-1z"/>
<path d="M184.3 128.6a.64 .64 0 0 1 .7-.2 .64 .64 0 0 1 .4 .6h-.6h.6a.64 .64 0 0 1-.9 .6 .64 .64 0 0 1-.2-1z"/>
<path d="M171.6 112.7a.63 .63 0 0 1 .7-.1 .63 .63 0 0 1 .4 .5h-.7h.7a.64 .64 0 0 1-.9 .6 .64 .64 0 0 1-.2-1z"/>
<path d="M184.3 112.7a.63 .63 0 0 1 .7-.1 .63 .63 0 0 1 .4 .5h-.6h.6a.64 .64 0 0 1-.9 .6 .64 .64 0 0 1-.2-1z"/>
<path d="M219.2 84.1a.64 .64 0 0 1 .7-.1 .64 .64 0 0 1 .4 .6h-.6h.6a.64 .64 0 0 1-.9 .5 .64 .64 0 0 1-.2-1z"/>
<path d="M209.7 128.6a.64 .64 0 0 1 .7-.2 .64 .64 0 0 1 .4 .6h-.6h.6a.64 .64 0 0 1-.9 .6 .64 .64 0 0 1-.2-1z"/>
</g>
<text font-size="8.4" fill="#222" x="34.7" y="158.8">SCHEM</text>
<text font-size="3.5" x="7.1" y="7.1">bmbg.sch</text>
<g font-size="3.4" fill="#222">
<text x="71.2" y="154.8">Lukas Baumann</text>
<text x="163.7" y="154.8">2024-09-01 14:33:47</text>
<text x="79.6" y="159.5">bmbg.sch</text>
</g>
<g font-size="2.8" fill="#0044ed">
<text x="7.4" y="51.8">VDD</text>
<text x="20.5" y="64.9">VDD</text>
<text x="60.2" y="64.9">VDD</text>
<text x="109.7" y="64.9">VDD</text>
<text x="220.9" y="64.9">VDD</text>
<text x="86.1" y="69.6">vt</text>
<text x="71.6" y="82.3">VSS</text>
<text x="98.6" y="83.9">VSS</text>
<text x="28.7" y="85.5">vsu</text>
<text x="226" y="85.4">VREF</text>
<text x="51.9" y="92.9">IB</text>
<text x="64" y="90.3">vl</text>
<text x="71.3" y="90.3">VDD</text>
<text x="98.6" y="90.3">VSS</text>
<text x="109.7" y="93.5">vr</text>
<text x="44.6" y="104.6">VDD</text>
<text x="98.6" y="106.2">VSS</text>
<text x="209.8" y="106.2">VSS</text>
<text x="17.6" y="117.3">VSS</text>
<text x="7.7" y="129.6">VSS</text>
<text x="25.2" y="137.9">VDD</text>
<text x="65.3" y="137.9">VDD</text>
<text x="89.1" y="137.9">VSS</text>
<text x="120.8" y="137.9">VSS</text>
<text x="151" y="137.9">VSS</text>
<text x="181.2" y="137.9">VSS</text>
<text x="228.8" y="137.9">VSS</text>
<text x="262.2" y="137.9">VSS</text>
<text x="25.2" y="142.7">VDD</text>
<text x="39.8" y="142.7">VDD</text>
<text x="50.7" y="142.7">VDD</text>
<text x="65.3" y="142.7">VDD</text>
<text x="85.9" y="142.7">VSS</text>
<text x="117.7" y="142.7">VSS</text>
<text x="147.8" y="142.7">VSS</text>
<text x="178" y="142.7">VSS</text>
<text x="225.6" y="142.7">VSS</text>
<text x="259" y="142.7">VSS</text>
<text x="25.2" y="147.4">VDD</text>
<text x="65.3" y="147.4">VDD</text>
<text x="89.1" y="147.4">VSS</text>
<text x="120.8" y="147.4">VSS</text>
<text x="151" y="147.4">VSS</text>
<text x="181.2" y="147.4">VSS</text>
<text x="228.8" y="147.4">VSS</text>
<text x="262.2" y="147.4">VSS</text>
</g>
<g font-size="1.7" fill="#222">
<text x="14" y="62">pfet_g5v0d10v5</text>
<text x="29.9" y="60.5">MSIT3</text>
<text x="53.7" y="62">pfet_g5v0d10v5</text>
<text x="69.6" y="60.5">MSIT</text>
<text x="101.2" y="60.5">MSIT1</text>
<text x="110.1" y="62">pfet_g5v0d10v5</text>
<text x="212.3" y="60.5">MSIT2</text>
<text x="221.3" y="62">pfet_g5v0d10v5</text>
<text x="92.4" y="71.5" transform="rotate(-90 92.4 71.5)">X1</text>
<text x="94" y="76" transform="rotate(-90 94 76)">bmbgota</text>
<text x="50.1" y="80.6">res_xhigh_po_1p41</text>
<text x="59.3" y="78.4">RREF8</text>
<text x="90" y="83.7" transform="rotate(-90 90 83.7)">VOUT</text>
<text x="110.9" y="80">RREF7</text>
<text x="110.9" y="82.1">res_xhigh_po_1p41</text>
<text x="78.9" y="86.9" transform="rotate(-90 78.9 86.9)">VDD</text>
<text x="82.1" y="86.9" transform="rotate(-90 82.1 86.9)">IB</text>
<text x="86.9" y="86.9" transform="rotate(-90 86.9 86.9)">INN</text>
<text x="93.2" y="86.9" transform="rotate(-90 93.2 86.9)">INP</text>
<text x="98" y="86.9" transform="rotate(-90 98 86.9)">VSS</text>
<text x="36.1" y="100.2">MSIT4</text>
<text x="45" y="101.7">pfet_g5v0d10v5</text>
<text x="110.9" y="102.2">RREF2</text>
<text x="110.9" y="104.4">res_xhigh_po_1p41</text>
<text x="222.1" y="102.2">RREF1</text>
<text x="222.1" y="104.4">res_xhigh_po_1p41</text>
<text x="29.9" y="113.3">RSU</text>
<text x="29.9" y="115.5">res_xhigh_po_0p69</text>
<text x="64.6" y="118.3">Q1</text>
<text x="108.9" y="118.3">Q2</text>
<text x="121.6" y="118.3">Q4</text>
<text x="134.3" y="118.3">Q5</text>
<text x="147" y="118.3">Q6</text>
<text x="159.7" y="118.3">Q7</text>
<text x="172.4" y="118.3">Q8</text>
<text x="185.1" y="118.3">Q9</text>
<text x="197.9" y="118.3">Q10</text>
<text x="220.1" y="118.3">Q3</text>
<text x="48.5" y="124.8">pnp_05v5_W3p40L3p40</text>
<text x="63.5" y="122.8">m=1</text>
<text x="108.9" y="124.8">pnp_05v5_W3p40L3p40</text>
<text x="108.9" y="122.8">m=1</text>
<text x="121.6" y="124.8">pnp_05v5_W3p40L3p40</text>
<text x="121.6" y="122.8">m=1</text>
<text x="134.3" y="124.8">pnp_05v5_W3p40L3p40</text>
<text x="134.3" y="122.8">m=1</text>
<text x="147" y="124.8">pnp_05v5_W3p40L3p40</text>
<text x="147" y="122.8">m=1</text>
<text x="159.7" y="122.8">m=1</text>
<text x="159.7" y="124.8">pnp_05v5_W3p40L3p40</text>
<text x="172.4" y="124.8">pnp_05v5_W3p40L3p40</text>
<text x="172.4" y="122.8">m=1</text>
<text x="185.1" y="122.8">m=1</text>
<text x="185.1" y="124.8">pnp_05v5_W3p40L3p40</text>
<text x="197.9" y="124.8">pnp_05v5_W3p40L3p40</text>
<text x="197.9" y="122.8">m=1</text>
<text x="220.1" y="124.8">pnp_05v5_W3p40L3p40</text>
<text x="220.1" y="122.8">m=1</text>
<text x="18.7" y="139.8">pfet_g5v0d10v5</text>
<text x="34.7" y="138.3">MSIT5</text>
<text x="56.7" y="138.3">MSIT6</text>
<text x="65.7" y="139.8">pfet_g5v0d10v5</text>
<text x="98.2" y="138.7">RREF3</text>
<text x="98.2" y="140.9">res_xhigh_po_1p41</text>
<text x="130" y="138.7">RREF4</text>
<text x="130" y="140.9">res_xhigh_po_1p41</text>
<text x="160.1" y="138.7">RREF9</text>
<text x="160.1" y="140.9">res_xhigh_po_1p41</text>
<text x="190.3" y="138.7">RREF10</text>
<text x="190.3" y="140.9">res_xhigh_po_1p41</text>
<text x="237.9" y="138.7">RREF5</text>
<text x="237.9" y="140.9">res_xhigh_po_1p41</text>
<text x="271.3" y="138.7">RREF6</text>
<text x="271.3" y="140.9">res_xhigh_po_1p41</text>
</g>
<g font-size="1.7" fill="#660">
<text x="22.4" y="65.5">nf=1</text>
<text x="62.1" y="65.5">nf=1</text>
<text x="110.3" y="65.5">nf=1</text>
<text x="221.5" y="65.5">nf=1</text>
<text x="18.8" y="67.5">5 x 20 / 1</text>
<text x="58.5" y="67.5">1 x 20 / 1</text>
<text x="110.3" y="67.5">1 x 20 / 1</text>
<text x="221.5" y="67.5">1 x 20 / 1</text>
<text x="54.7" y="82.7">R=2.979e+04</text>
<text x="55.8" y="84.9">1 * 1.41 / 21</text>
<text x="110.9" y="86.5">1 * 1.41 / 21</text>
<text x="110.9" y="84.3">R=2.979e+04</text>
<text x="45.2" y="107.2">1 x 20 / 0.5</text>
<text x="45.2" y="105.2">nf=1</text>
<text x="110.9" y="106.6">R=9929</text>
<text x="222.1" y="106.6">R=9.504e+04</text>
<text x="110.9" y="108.7">1 * 1.41 / 7</text>
<text x="222.1" y="108.7">1 * 1.41 / 67</text>
<text x="29.9" y="119.9">1 * 0.69 / 203</text>
<text x="29.9" y="117.7">R=5.884e+05</text>
<text x="27.2" y="143.3">nf=1</text>
<text x="65.8" y="143.3">nf=1</text>
<text x="98.2" y="143.1">R=9929</text>
<text x="130" y="143.1">R=9929</text>
<text x="160.1" y="143.1">R=9929</text>
<text x="190.3" y="143.1">R=9929</text>
<text x="237.9" y="143.1">R=9504</text>
<text x="271.3" y="143.1">R=9504</text>
<text x="24.5" y="145.3">1 x 5 / 1</text>
<text x="65.8" y="145.3">1 x 5 / 1</text>
<text x="98.2" y="145.3">1 * 1.41 / 7</text>
<text x="130" y="145.3">1 * 1.41 / 7</text>
<text x="160.1" y="145.3">1 * 1.41 / 7</text>
<text x="190.3" y="145.3">1 * 1.41 / 7</text>
<text x="237.9" y="145.3">1 * 1.41 / 6.7</text>
<text x="271.3" y="145.3">1 * 1.41 / 6.7</text>
</g>
<g font-size="1.3" fill="#a92222">
<text x="25.2" y="63.3">? B</text>
<text x="25.2" y="60.2">?</text>
<text x="64.9" y="63.3">? B</text>
<text x="64.9" y="60.2">?</text>
<text x="110.1" y="60.2">?</text>
<text x="221.3" y="60.2">?</text>
<text x="45" y="99.9">?</text>
<text x="30" y="138">?</text>
<text x="65.7" y="138">?</text>
<text x="30" y="141.2">? B</text>
</g>
<g font-size="1.3" fill="#fe0000">
<text x="26.3" y="60.7">S</text>
<text x="32.6" y="63.3">G</text>
<text x="66" y="60.7">S</text>
<text x="72.3" y="63.3">G</text>
<text x="102.5" y="63.3">G</text>
<text x="108.5" y="63.3">B ?</text>
<text x="108.9" y="60.7">S</text>
<text x="213.6" y="63.3">G</text>
<text x="219.7" y="63.3">B ?</text>
<text x="220.1" y="60.7">S</text>
<text x="26.2" y="67.7">D</text>
<text x="65.9" y="67.7">D</text>
<text x="108.9" y="67.7">D</text>
<text x="220.1" y="67.7">D</text>
<text x="69.6" y="80.4">B</text>
<text x="105.3" y="82">B</text>
<text x="43.8" y="100.4">S</text>
<text x="37.4" y="103">G</text>
<text x="43.4" y="103">B ?</text>
<text x="43.8" y="107.4">D</text>
<text x="105.3" y="104.2">B</text>
<text x="216.5" y="104.2">B</text>
<text x="24.3" y="115.4">B</text>
<text x="68.1" y="116.4">e</text>
<text x="106.9" y="116.4">e</text>
<text x="119.6" y="116.4">e</text>
<text x="132.3" y="116.4">e</text>
<text x="145.1" y="116.4">e</text>
<text x="157.8" y="116.4">e</text>
<text x="170.5" y="116.4">e</text>
<text x="183.2" y="116.4">e</text>
<text x="195.9" y="116.4">e</text>
<text x="218.1" y="116.4">e</text>
<text x="72.1" y="120.4">b</text>
<text x="103" y="120.4">b</text>
<text x="115.7" y="120.4">b</text>
<text x="128.4" y="120.4">b</text>
<text x="141.1" y="120.4">b</text>
<text x="153.8" y="120.4">b</text>
<text x="166.5" y="120.4">b</text>
<text x="179.2" y="120.4">b</text>
<text x="191.9" y="120.4">b</text>
<text x="214.1" y="120.4">b</text>
<text x="68.2" y="126.4">c</text>
<text x="106.9" y="126.4">c</text>
<text x="119.6" y="126.4">c</text>
<text x="132.3" y="126.4">c</text>
<text x="145.1" y="126.4">c</text>
<text x="157.8" y="126.4">c</text>
<text x="170.5" y="126.4">c</text>
<text x="183.2" y="126.4">c</text>
<text x="195.9" y="126.4">c</text>
<text x="218.1" y="126.4">c</text>
<text x="31.1" y="138.5">S</text>
<text x="37.4" y="141.2">G</text>
<text x="58" y="141.2">G</text>
<text x="64.1" y="141.2">B ?</text>
<text x="64.5" y="138.5">S</text>
<text x="92.6" y="140.8">B</text>
<text x="124.4" y="140.8">B</text>
<text x="154.5" y="140.8">B</text>
<text x="184.7" y="140.8">B</text>
<text x="232.3" y="140.8">B</text>
<text x="265.7" y="140.8">B</text>
<text x="31" y="145.5">D</text>
<text x="64.5" y="145.5">D</text>
</g>
<g font-size=".6" fill="#a92222">
<text x="33.2" y="67.6">?</text>
<text x="72.9" y="67.6">?</text>
<text x="102.6" y="67.6">?</text>
<text x="213.7" y="67.6">?</text>
<text x="37.5" y="107.3">?</text>
<text x="37.9" y="145.4">?</text>
<text x="58.1" y="145.4">?</text>
</g>
</svg>
